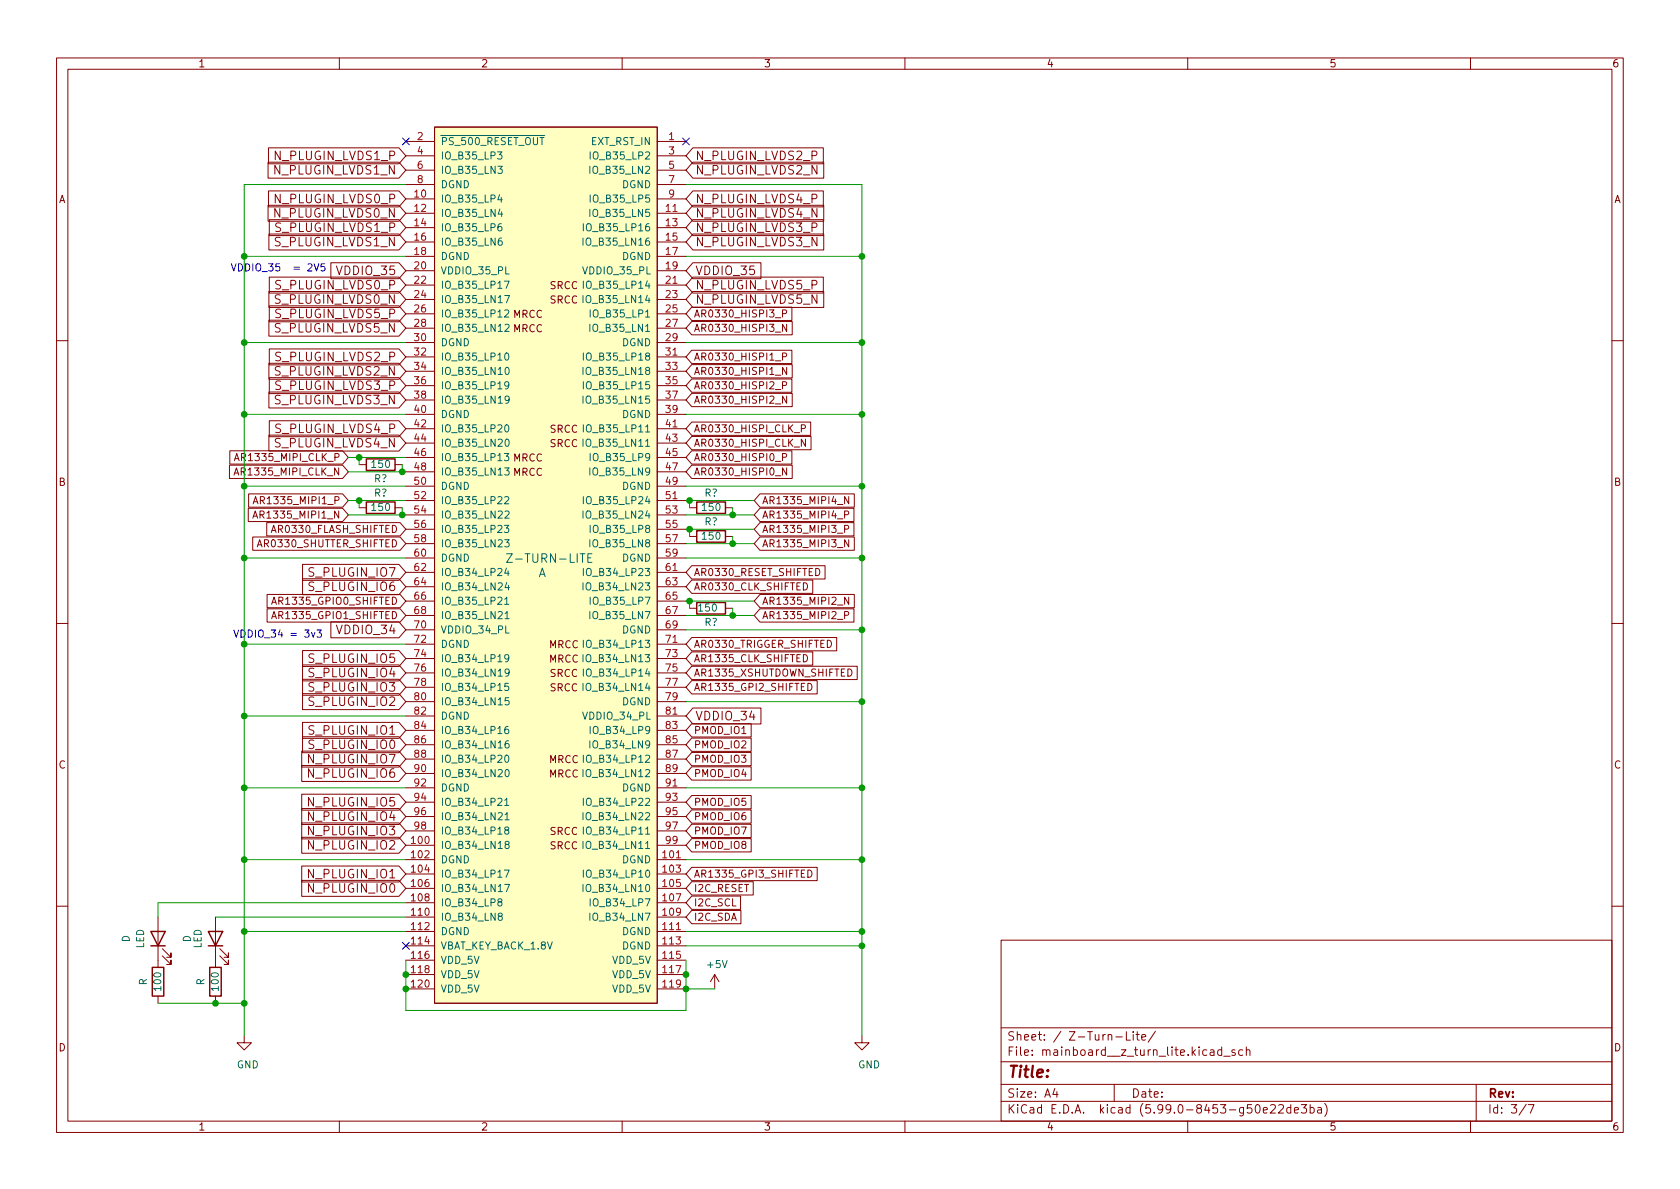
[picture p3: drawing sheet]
<svg xmlns="http://www.w3.org/2000/svg" width="297mm" height="210mm" viewBox="0 0 297 210" stroke-linecap="round" stroke-linejoin="round" font-family="sans-serif">
<g fill="none" stroke="#840000" stroke-width=".18">
<path d="M10 10.2h277v190.1h-277zM12 12.2h273v186.1h-273zM60 10.2v2M110 10.2v2M160 10.2v2M210 10.2v2M260 10.2v2M47.4 28.7h23.1l1.3 1.4-1.3 1.4h-23.1zM47.4 36.3h23.1l1.3 1.4-1.3 1.4h-23.1zM47.5 26.1h23l1.3 1.5-1.3 1.4h-23zM47.5 33.8h23l1.3 1.4-1.3 1.4h-23zM47.6 38.8h22.9l1.3 1.5-1.3 1.4h-22.9z"/>
<path d="M71.8 25h5M71.8 35.2h5M71.8 37.7h5M71.8 27.6h5M71.8 30.1h5M71.8 32.6h5M76.8 22.5h39.4v154.9h-39.4zM116.2 25h5.1M116.2 35.2h5.1M116.2 37.7h5.1M116.2 27.6h5.1M116.2 30.1h5.1"/>
<path d="M116.2 32.6h5.1M122.5 26.1h23.1v2.9h-23.1l-1.2-1.4zM122.5 28.7h23.1v2.8h-23.1l-1.2-1.4zM122.5 33.8h23.1v2.8h-23.1l-1.2-1.4zM122.5 36.3h23.1v2.8h-23.1l-1.2-1.4zM122.5 38.8h23.1v2.9h-23.1l-1.2-1.4zM47.5 51.5h23l1.3 1.5-1.3 1.4h-23zM47.5 56.6h23l1.3 1.4-1.3 1.4h-23zM47.5 41.4h23l1.3 1.4-1.3 1.4h-23zM47.6 49h22.9l1.3 1.4-1.3 1.4h-22.9zM47.6 54.1h22.9l1.3 1.4-1.3 1.4h-22.9zM58.5 46.5h12l1.3 1.4-1.3 1.4h-12z"/>
<path d="M71.8 40.3h5M71.8 42.8h5M71.8 45.3h5M71.8 47.9h5M71.8 50.4h5M71.8 53h5M71.8 55.5h5M71.8 58h5M116.2 40.3h5.1M116.2 42.8h5.1M116.2 45.3h5.1M116.2 47.9h5.1"/>
<path d="M116.2 50.4h5.1M116.2 53h5.1M116.2 55.5h5.1M116.2 58h5.1M122.3 54.3h17.7v2.4h-17.7l-1-1.2zM122.3 56.9h17.8v2.3h-17.8l-1-1.2zM122.5 51.5h23.1v2.9h-23.1l-1.2-1.4zM122.5 41.4h23.1v2.8h-23.1l-1.2-1.4zM122.5 46.5h12v2.8h-12l-1.2-1.4zM122.5 49h23.1v2.8h-23.1l-1.2-1.4zM138.4 55.5l.6-.1 .1-.2-.1-.3-.6-.1v1.3M139.1 57.3v1.3l-.7-1.3v1.3"/>
<path d="M10 60.2h2M40.6 79.7h20l1 1.2-1 1.2h-20zM47.5 76.9h23l1.3 1.5-1.3 1.4h-23zM47.5 69.3h23l1.3 1.4-1.3 1.4h-23zM47.5 64.2h23l1.3 1.5-1.3 1.4h-23zM47.6 61.7h22.9l1.3 1.4-1.3 1.4h-22.9zM47.6 74.4h22.9l1.3 1.4-1.3 1.4h-22.9zM47.6 66.8h22.9l1.3 1.4-1.3 1.4h-22.9zM71.8 60.6h5M71.8 63.1h5M71.8 65.7h5M71.8 68.2h5"/>
<path d="M71.8 70.7h5M71.8 73.3h5M71.8 75.8h5M71.8 78.4h5M116.2 60.6h5.1M116.2 63.1h5.1M116.2 65.7h5.1M116.2 68.2h5.1M116.2 70.7h5.1M116.2 73.3h5.1M116.2 75.8h5.1M116.2 78.4h5.1"/>
<path d="M122.3 61.9h17.7v2.4h-17.7l-1-1.2zM122.3 79.7h17.7v2.4h-17.7l-1-1.2zM122.3 77.2h21.1v2.3h-21.1l-1-1.1zM122.3 74.6h21v2.4h-21l-1-1.2zM122.3 69.6h17.8v2.3h-17.8l-1-1.2zM122.3 64.5h17.8v2.3h-17.8l-1-1.1zM122.3 67h17.7v2.4h-17.7l-1-1.2zM138.4 63.1l.6-.1 .1-.2-.1-.3-.6-.1v1.3M138.4 68.2l.6-.1 .1-.2-.1-.3-.6-.1v1.3M139.1 70v1.3l-.7-1.3v1.3M139.1 65v1.2l-.7-1.2v1.2M141.7 75.8l.6-.1 .1-.2-.1-.3-.6-.1v1.3"/>
<path d="M142.4 77.7v1.2l-.7-1.2v1.2M285 60.2h2M40.6 82.3h20l1 1.1-1 1.2h-20zM41.4 84l.4-1.3 .4 1.3M41.4 81.5l.5-1.3 .4 1.3M41.5 83.6h.6M41.6 81.1h.6M43.9 89.9h16.7l1 1.2-1 1.1h-16.7zM44 87.3h16.6l1 1.2-1 1.2h-16.6zM44.7 95h26l1.1 1.1-1.1 1.2h-26zM44.7 91.6l.4-1.2 .5 1.2M44.8 89.1l.4-1.3 .4 1.3"/>
<path d="M44.8 91.3h.6M44.9 88.7h.6M47.2 92.4h23.5l1.1 1.2-1.1 1.2h-23.5zM53.5 99.8h17l1.3 1.4-1.3 1.4h-17zM63.5 82.2h1.3M63.5 89.8h1.3M69.8 82.2h1.3M69.8 89.8h1.3M71.8 80.9h5M71.8 83.4h5M71.8 86h5M71.8 88.5h5"/>
<path d="M71.8 91.1h5M71.8 93.6h5M71.8 96.1h5M71.8 98.7h5M116.2 80.9h5.1M116.2 83.4h5.1M116.2 86h5.1M116.2 88.5h5.1M116.2 91.1h5.1M116.2 93.6h5.1M116.2 96.1h5.1M116.2 98.7h5.1"/>
<path d="M121.9 89.8h1.3M121.9 94.9h1.3M122.3 82.3h17.8v2.3h-17.8l-1-1.2zM128.3 89.8h1.2M128.3 94.9h1.2M134.4 87.3h16.6v2.4h-16.6l-1.1-1.2zM134.4 95h16.6v2.3h-16.6l-1.1-1.2zM134.4 92.4h16.6v2.4h-16.6l-1.1-1.2zM134.4 89.9h16.6v2.3h-16.6l-1.1-1.1zM138.4 80.9l.6-.1 .1-.2-.1-.3-.6-.1v1.3M139.1 82.7v1.3l-.7-1.3v1.3M149.3 93.6l.6-.1 .2-.2-.1-.3-.7-.1v1.3"/>
<path d="M149.3 91h.6l.2-.2-.1-.3-.7-.1v1.2M150.1 87.8v1.3l-.8-1.3v1.3M150.1 95.4v1.3l-.8-1.3v1.3M10 110.2h2M47.2 105.1h23.5l1.1 1.2-1.1 1.2h-23.5zM47.2 107.7h23.5l1.1 1.1-1.1 1.2h-23.5zM48 106.9l.5-1.3 .4 1.3M48 109.4l.5-1.3 .4 1.3M48.2 106.5h.6M48.2 109h.6M53.5 117.6h17l1.3 1.4-1.3 1.4h-17zM53.5 115h17l1.3 1.5-1.3 1.4h-17z"/>
<path d="M53.5 102.3h17l1.3 1.5-1.3 1.4h-17zM58.5 110h12l1.3 1.4-1.3 1.4h-12zM71.8 101.2h5M71.8 103.8h5M71.8 106.3h5M71.8 108.8h5M71.8 111.4h5M71.8 113.9h5M71.8 116.5h5M71.8 119h5M116.2 101.2h5.1M116.2 103.8h5.1"/>
<path d="M116.2 106.3h5.1M116.2 108.8h5.1M116.2 111.4h5.1M116.2 113.9h5.1M116.2 116.5h5.1M116.2 119h5.1M121.9 107.6h1.3M122.3 102.6h21.4v2.3h-21.4l-1-1.1zM122.3 100h23.6v2.4h-23.6l-1-1.2zM122.3 117.8h29.3v2.4h-29.3l-1-1.2zM122.3 115.3h21.4v2.3h-21.4l-1-1.1zM122.3 112.7h25.6v2.4h-25.6l-1-1.2z"/>
<path d="M128.3 107.6h1.2M134.4 107.7h16.6v2.3h-16.6l-1.1-1.2zM134.4 105.1h16.6v2.4h-16.6l-1.1-1.2zM142 103.1a.64 .64 0 0 1 .8 .6 .64 .64 0 0 1-.8 .6zM142 115.8a.64 .64 0 0 1 .8 .6 .64 .64 0 0 1-.8 .6zM149.3 108.8l.6-.1 .2-.1-.1-.3-.7-.2v1.3M150.1 105.6v1.3l-.8-1.3v1.3M285 110.2h2M53.3 135.4h17.2l1.3 1.4-1.3 1.4h-17.2zM53.3 132.8h17.2l1.3 1.4-1.3 1.4h-17.2zM53.5 130.3h17l1.3 1.4-1.3 1.4h-17zM53.5 127.7h17l1.3 1.5-1.3 1.4h-17z"/>
<path d="M53.5 122.7h17l1.3 1.4-1.3 1.4h-17zM53.5 120.1h17l1.3 1.4-1.3 1.4h-17zM71.8 121.5h5M71.8 124.1h5M71.8 126.6h5M71.8 129.2h5M71.8 131.7h5M71.8 134.2h5M71.8 136.8h5M71.8 139.3h5M116.2 121.5h5.1M116.2 124.1h5.1"/>
<path d="M116.2 126.6h5.1M116.2 129.2h5.1M116.2 131.7h5.1M116.2 134.2h5.1M116.2 136.8h5.1M116.2 139.3h5.1M122.3 120.4h22.2v2.3h-22.2l-1-1.2zM122.3 135.6h10.5v2.3h-10.5l-1-1.1zM122.3 133.1h10.5v2.3h-10.5l-1-1.2zM122.3 130.5h10.5v2.4h-10.5l-1-1.2zM122.3 128h10.5v2.3h-10.5l-1-1.1zM122.5 125.2h12v2.8h-12l-1.2-1.4z"/>
<path d="M142.8 120.8a.64 .64 0 0 1 .8 .7 .64 .64 0 0 1-.8 .6zM53.3 140.4h17.2l1.3 1.5-1.3 1.4h-17.2zM53.3 143h17.2l1.3 1.4-1.3 1.4h-17.2zM53.3 145.5h17.2l1.3 1.4-1.3 1.4h-17.2zM53.3 148.1h17.2l1.3 1.4-1.3 1.4h-17.2zM53.3 153.1h17.2l1.3 1.5-1.3 1.4h-17.2zM53.3 155.7h17.2l1.3 1.4-1.3 1.4h-17.2zM71.8 149.5h5M71.8 152h5M71.8 154.6h5M71.8 157.1h5M71.8 159.6h5"/>
<path d="M71.8 141.9h5M71.8 144.4h5M71.8 146.9h5M116.2 149.5h5.1M116.2 152h5.1M116.2 154.6h5.1M116.2 157.1h5.1M116.2 159.6h5.1M116.2 141.9h5.1M116.2 144.4h5.1M116.2 146.9h5.1M122.3 140.7h10.5v2.3h-10.5l-1-1.1z"/>
<path d="M122.3 145.8h10.5v2.3h-10.5l-1-1.2zM122.3 143.2h10.5v2.4h-10.5l-1-1.2zM122.3 148.3h10.5v2.3h-10.5l-1-1.1zM122.3 158.5h8.6v2.3h-8.6l-1-1.2zM122.3 155.9h10.9v2.4h-10.9l-1-1.2zM122.3 153.4h22.2v2.3h-22.2l-1-1.1zM142.8 153.9a.64 .64 0 0 1 .8 .6 .64 .64 0 0 1-.8 .6zM10 160.2h2M27.9 162.2v8.9M27.9 176.1v1.3M28.7 169l1.5 1.6v-.8v.8h-.7M28.7 167.8l1.5 1.5v-.8v.8h-.7"/>
<path d="M38.1 162.2v8.9M38.1 176.1v1.3M38.9 169l1.5 1.6v-.8v.8h-.8M38.9 167.8l1.5 1.5v-.8v.8h-.8M71.8 162.2h5M71.8 164.7h5M71.8 167.3h5M71.8 169.8h5M71.8 172.3h5M71.8 174.9h5M116.2 162.2h5.1M116.2 164.7h5.1"/>
<path d="M116.2 167.3h5.1M116.2 169.8h5.1M116.2 172.3h5.1M116.2 174.9h5.1M122.3 161h8.7v2.3h-8.7l-1-1.1zM126.4 172.3l-.8 1.3M126.4 172.3v2.6M126.4 172.3l.7 1.3M177 166.3h108v32h-108zM285 160.2h2M43.2 183.1v1.3h1.2l-1.2 1.3-1.3-1.3h1.3M60 198.3v2"/>
<path d="M110 198.3v2M152.4 183.1v1.3h1.3l-1.3 1.3-1.3-1.3h1.3M160 198.3v2M177 194.8h108M177 191.8h108M177 187.8h108M177 181.8h108M186.5 192.5l-.4 1h1M186.9 193v1M197 191.8v3M197.3 183.4h1.1M199.1 182.4v1.5h.8"/>
<path d="M200.4 182.4v.2M200.4 182.9v1M200.9 182.9h.5M201.1 182.4v1.3l.3 .2M201.9 183.4l.7-.1-.1-.3-.4-.1-.2 .2v.8h.6M204.3 182.4l-1.3 1.9M210 198.3v2M216 185.7l-.4-.1-.3 .3v.4l.1 .3h.6M216 185.1v1.5M216.4 186.8h1.1M218.4 185.7l-.4-.1-.2 .2 .1 .3 .5 .1v.4h-.6M219.7 185.7l-.4-.1-.3 .3v.4l.1 .3h.6"/>
<path d="M220.4 185.8l.2-.2 .3 .1 .1 .9M220.4 185.1v1.5M223.4 196.3l.7-.1-.1-.3-.4-.1-.2 .2v.8h.6M224.6 195.5l.6-.2 .2 .2 .1 .3-.9 1h.9M226.1 195.5l.5-.2 .3 .2v.3l-.9 1h.9M228.2 195.9l-.4-.1-.3 .3v.4l.1 .3h.6M228.2 195.3v1.5M228.9 196.3l.7-.1-.1-.3-.4-.1-.2 .2v.8h.6M230.1 195.3h.9l-.5 .6 .4 .1v.7l-.2 .1h-.4l-.2-.1M231.6 195.9l.5-.1 .3 .3v.4l-.2 .3h-.6M231.6 195.3v1.5M233 195.9h.6v.9"/>
<path d="M233.6 196.2l-.5 .1a.29 .29 0 0 0-.2 .2 .29 .29 0 0 0 .2 .3h.5M234.2 195.1a1.72 1.72 0 0 1 0 2.3M260 198.3v2M261 191.8v6.5M269.9 195.3l-1.3 1.9M270.2 195.3h1l-.6 1.5"/>
</g>
<path d="M64.8 81.1h5v2.1h-5zM64.8 88.8h5v2h-5zM123.2 88.8h5.1v2h-5.1zM123.2 93.8h5.1v2.1h-5.1zM123.2 106.5h5.1v2.1h-5.1zM26.7 164.7h2.5l-1.3 2.6zM26.7 167.3h2.5M26.9 171.1h2.1v5h-2.1zM36.8 164.7h2.6l-1.3 2.6zM36.8 167.3h2.6M37.1 171.1h2v5h-2z" fill="none" stroke="#840000" stroke-width=".25"/>
<path d="M76.8 22.5h39.4v154.9h-39.4z" fill="#ffffc2" stroke="#ffffc2" stroke-width=".18"/>
<g fill="none" stroke="#006464" stroke-width=".18">
<path d="M88 26.9h.8l-.5 .4 .4 .2v.5l-.2 .1-.5-.1M88 29.4h.8l-.4 .5 .4 .1v.5l-.2 .2-.6-.2M88.3 34.4l-.3 .9h.8M88.4 37l-.3 .9h.8M88.6 39.6h-.3a.86 .86 0 0 0 0 1.2l.4-.1 .1-.4-.3-.3h-.2l-.3 .3M88.6 34.9v.8M88.7 37.4v.9M103.1 39.6v1.2M104.3 29.4v1.3M104.3 37v1.3M104.3 26.9v1.2M104.3 34.5v1.2"/>
<path d="M88.7 42.1l-.4 .1a.85 .85 0 0 0 0 1.2l.5-.2v-.4l-.2-.2h-.4l-.1 .2M89.2 49.7h.8l-.5 1.3M89.2 52.3h.9l-.6 1.2M89.2 54.9l.5-.1 .3 .4-.8 .9h.8M89.3 57.5l.5-.2 .2 .4-.8 .9h.8M103.1 42.1v1.3M103.1 52.3v1.2M103.1 49.7v1.3M104.3 57.3v1.3M104.3 54.8v1.3M89.4 75.2l.1-.1a.68 .68 0 0 1 .5 .7 .68 .68 0 0 1-.5 .6l-.1-.1-.2-.4zM89.4 62.5l.1-.1a.68 .68 0 0 1 .5 .7 .68 .68 0 0 1-.5 .6 .84 .84 0 0 1-.1-1.2z"/>
<path d="M89.4 65.1l.2-.1a.68 .68 0 0 1 .4 .6 .68 .68 0 0 1-.4 .6l-.2-.1-.1-.4zM89.4 77.8l.2-.1a.68 .68 0 0 1 .4 .6 .68 .68 0 0 1-.4 .6l-.2-.1-.1-.4zM90 68l-.3 .3h-.2l-.3-.3 .2-.4 .3-.1 .2 .1a.84 .84 0 0 1-.3 1.2h-.2M90 70.6l-.2 .2h-.3l-.2-.2 .1-.5 .4-.1 .2 .2a.84 .84 0 0 1-.3 1.1h-.3M103.1 65v1.2M103.1 70v1.3M103.1 77.7v1.2M103.1 62.4v1.3M103.1 67.5v1.3M103.1 75.1v1.3M89.2 80.2h.8l-.5 .5 .4 .1v.5l-.2 .2-.5-.2M89.2 92.9h.8l-.5 .5 .4 .1v.5l-.2 .2-.5-.2"/>
<path d="M89.2 82.7h.8l-.4 .5 .4 .1v.6l-.2 .1-.6-.1M89.2 87.9l.5-.1 .3 .4-.8 .9h.8M89.2 95.4h.8l-.4 .5 .4 .1v.6l-.2 .1-.6-.1M89.3 90.5l.5-.1 .2 .3-.8 .9h.8M89.6 97.9h1l-1 1.5h1M103.1 90.4v1.2M103.1 87.8v1.3M103.9 98.6h.5M104.3 82.7v1.3M104.3 95.4v1.3M104.3 80.2v1.3M104.3 92.9v1.3"/>
<path d="M104.7 97.9h-.8v1.5h.8M89.2 106l.4-.4v1.3M89.2 106.9h.8M89.3 108.5l.4-.4v1.3M89.3 109.4h.7M89.5 100.5l-.3 .9h.8M89.6 103l-.3 .9h.8M89.8 100.9v.9M89.9 103.5v.8M90 116.3l-.3 .2h-.2l-.3-.2 .2-.5h.3l.2 .1a.84 .84 0 0 1-.3 1.1h-.2M90 118.8l-.2 .3h-.3l-.2-.3 .1-.4 .4-.1 .2 .1a.84 .84 0 0 1-.3 1.2h-.3M103.1 103.1v1.2"/>
<path d="M103.1 115.8v1.2M103.1 100.5v1.3M103.1 113.2v1.3M103.1 118.3v1.3M104.3 108.1v1.3M104.3 105.6v1.3M89.4 133.7l.1-.2a.68 .68 0 0 1 .5 .7 .68 .68 0 0 1-.5 .6l-.1-.1-.2-.4zM89.5 136.1h.1a.68 .68 0 0 1 .4 .6 .68 .68 0 0 1-.4 .6 .84 .84 0 0 1-.1-1.2zM89.8 128.5h-.3a.86 .86 0 0 0 0 1.2l.4-.1 .1-.4-.3-.3h-.2l-.3 .3M89.9 120.8h-.6l-.1 .6 .2-.1 .4 .1 .2 .2-.1 .4-.2 .1-.5-.1M89.9 131l-.4 .1a.86 .86 0 0 0 0 1.2l.5-.2v-.4l-.2-.2h-.3l-.2 .2M90 123.4h-.6l-.1 .6 .2-.1h.4l.1 .2v.4l-.2 .1-.5-.1"/>
<path d="M103.1 120.8v1.3M103.1 136.1v1.2M103.1 133.5v1.3M104.3 131v1.3M104.3 128.5v1.2M88.3 159.5l-.3-.3 .1-.1 .2-.2 .3 .1 .2 .2-.1 .2-.6 .1-.1 .2v.3l.3 .2 .3-.1 .2-.1v-.3l-.3-.2M89.2 153.9h.8l-.5 1.2M89.2 156.4h.9l-.6 1.3M89.2 141.5l.4-.3v1.2M89.2 142.4h.8M89.3 144.1l.4-.4v1.3M89.3 145h.7"/>
<path d="M89.5 146.8l-.3-.3 .1-.1 .2-.2 .3 .1 .2 .2-.1 .2-.5 .1-.2 .2v.3l.3 .2 .3-.1 .2-.1v-.3l-.3-.2M89.5 149.3l-.2-.2 .1-.2 .1-.1h.4l.1 .2v.2l-.6 .2-.1 .2v.2l.2 .2h.4l.1-.2v-.2l-.2-.3M103.1 143.7v1.3M103.1 148.8v1.2M103.1 156.4v1.3M103.1 141.2v1.2M103.1 146.2v1.3M103.1 153.9v1.2M104.3 158.9v1.3M88.3 162l-.2-.2v-.2l.2-.1h.4l.1 .2v.2l-.6 .2-.1 .2v.3l.2 .1h.4l.1-.2v-.2l-.2-.3M104.3 161.5v1.2"/>
</g>
<path d="M40.9 46.6l.4 1.3 .4-1.3M42.2 46.6a.64 .64 0 0 1 .7 .7 .64 .64 0 0 1-.7 .6zM41.4 111.4l.4 1.3 .4-1.3M42.6 111.4a.64 .64 0 0 1 .8 .6 .64 .64 0 0 1-.8 .7z" fill="none" stroke="#0000c2" stroke-width=".18"/>
<g fill="none" stroke="#009600" stroke-width=".18">
<path d="M71.8 32.6h-28.6v150.5M121.3 32.6h31.1v150.5M43.2 45.3h28.6M121.3 45.3h31.1M43.2 60.6h28.6M43.2 73.3h28.6M121.3 60.6h31.1M121.3 73.3h31.1M43.2 86h28.6M43.2 98.7h28.6M61.6 83.4h10.2M61.6 88.5h10.2"/>
<path d="M61.6 91.1h10.2M61.6 80.9h10.2M63.5 80.9v1.3M63.5 88.5v1.3M71.1 82.2v1.2M71.1 89.8v1.3M121.3 86h31.1M121.3 93.6h12M121.3 88.5h12M121.3 91.1h12M121.3 96.1h12M121.3 98.7h31.1"/>
<path d="M121.9 88.5v1.3M121.9 93.6v1.3M129.5 89.8v1.3M129.5 94.9v1.2M43.2 113.9h28.6M121.3 108.8h12M121.3 106.3h12M121.3 111.4h31.1M121.9 106.3v1.3M129.5 107.6v1.2M43.2 139.3h28.6M43.2 126.6h28.6"/>
<path d="M121.3 124.1h31.1M121.3 139.3h31.1M43.2 152h28.6M71.8 159.6h-43.9v2.6M121.3 152h31.1M27.9 177.4h15.3M38.1 162.2h33.7M43.2 164.7h28.6M71.8 169.8v8.9h49.5v-8.9M121.3 164.7h31.1M121.3 167.3h31.1M121.3 174.9h5.1"/>
</g>
<path d="M71.1 24.4l1.3 1.2M72.4 24.4l-1.3 1.2M120.7 24.4l1.2 1.2M121.9 24.4l-1.2 1.2M71.1 166.6l1.3 1.3M72.4 166.6l-1.3 1.3" fill="none" stroke="#000084" stroke-width=".18"/>
<g fill="#009600" stroke="#009600" stroke-width=".18">
<circle cx="43.2" cy="139.3" r=".51"/>
<circle cx="43.2" cy="152" r=".51"/>
<circle cx="38.1" cy="177.4" r=".51"/>
<circle cx="43.2" cy="177.4" r=".51"/>
<circle cx="71.8" cy="172.3" r=".51"/>
<circle cx="71.8" cy="174.9" r=".51"/>
<circle cx="43.2" cy="164.7" r=".51"/>
<circle cx="152.4" cy="98.7" r=".51"/>
<circle cx="152.4" cy="111.4" r=".51"/>
<circle cx="152.4" cy="124.1" r=".51"/>
<circle cx="43.2" cy="113.9" r=".51"/>
<circle cx="43.2" cy="126.6" r=".51"/>
<circle cx="152.4" cy="139.3" r=".51"/>
<circle cx="152.4" cy="152" r=".51"/>
<circle cx="152.4" cy="164.7" r=".51"/>
<circle cx="121.3" cy="172.3" r=".51"/>
<circle cx="121.3" cy="174.9" r=".51"/>
<circle cx="152.4" cy="167.3" r=".51"/>
<circle cx="63.5" cy="88.5" r=".51"/>
<circle cx="121.9" cy="88.5" r=".51"/>
<circle cx="71.1" cy="83.4" r=".51"/>
<circle cx="121.9" cy="106.3" r=".51"/>
<circle cx="129.5" cy="108.8" r=".51"/>
<circle cx="43.2" cy="86" r=".51"/>
<circle cx="43.2" cy="98.7" r=".51"/>
<circle cx="43.2" cy="73.3" r=".51"/>
<circle cx="71.1" cy="91.1" r=".51"/>
<circle cx="63.5" cy="80.9" r=".51"/>
<circle cx="152.4" cy="45.3" r=".51"/>
<circle cx="43.2" cy="60.6" r=".51"/>
<circle cx="43.2" cy="45.3" r=".51"/>
<circle cx="152.4" cy="60.6" r=".51"/>
<circle cx="152.4" cy="73.3" r=".51"/>
<circle cx="152.4" cy="86" r=".51"/>
<circle cx="129.5" cy="91.1" r=".51"/>
<circle cx="121.9" cy="93.6" r=".51"/>
<circle cx="129.5" cy="96.1" r=".51"/>
</g>
<text font-size="2.8" fill="#840000" x="178" y="190.6">Title:</text>
<g font-size="2.1" fill="#840000">
<text x="48.8" y="28.3">N_PLUGIN_LVDS1_P</text>
<text x="122.9" y="28.3">N_PLUGIN_LVDS2_P</text>
<text x="48.7" y="30.9">N_PLUGIN_LVDS1_N</text>
<text x="48.8" y="35.9">N_PLUGIN_LVDS0_P</text>
<text x="122.9" y="30.9">N_PLUGIN_LVDS2_N</text>
<text x="122.9" y="35.9">N_PLUGIN_LVDS4_P</text>
<text x="48.7" y="38.5">N_PLUGIN_LVDS0_N</text>
<text x="48.9" y="41">S_PLUGIN_LVDS1_P</text>
<text x="122.9" y="38.5">N_PLUGIN_LVDS4_N</text>
<text x="122.9" y="41">N_PLUGIN_LVDS3_P</text>
<text x="48.8" y="43.6">S_PLUGIN_LVDS1_N</text>
<text x="122.9" y="43.6">N_PLUGIN_LVDS3_N</text>
<text x="48.8" y="53.7">S_PLUGIN_LVDS0_N</text>
<text x="48.9" y="51.2">S_PLUGIN_LVDS0_P</text>
<text x="59.9" y="48.6">VDDIO_35</text>
<text x="122.9" y="53.7">N_PLUGIN_LVDS5_N</text>
<text x="122.9" y="48.6">VDDIO_35</text>
<text x="122.9" y="51.2">N_PLUGIN_LVDS5_P</text>
<text x="48.8" y="58.8">S_PLUGIN_LVDS5_N</text>
<text x="48.9" y="56.3">S_PLUGIN_LVDS5_P</text>
<text x="48.9" y="63.9">S_PLUGIN_LVDS2_P</text>
<text x="48.8" y="71.5">S_PLUGIN_LVDS3_N</text>
<text x="48.8" y="66.4">S_PLUGIN_LVDS2_N</text>
<text x="48.9" y="69">S_PLUGIN_LVDS3_P</text>
<text x="48.9" y="76.6">S_PLUGIN_LVDS4_P</text>
<text x="48.8" y="79.1">S_PLUGIN_LVDS4_N</text>
<text x="54.9" y="102">S_PLUGIN_IO7</text>
<text x="54.9" y="104.5">S_PLUGIN_IO6</text>
<text x="59.9" y="112.1">VDDIO_34</text>
<text x="54.9" y="119.8">S_PLUGIN_IO4</text>
<text x="54.9" y="117.2">S_PLUGIN_IO5</text>
<text x="54.9" y="124.8">S_PLUGIN_IO2</text>
<text x="54.9" y="122.3">S_PLUGIN_IO3</text>
<text x="54.9" y="129.9">S_PLUGIN_IO1</text>
<text x="122.9" y="127.4">VDDIO_34</text>
<text x="54.8" y="137.5">N_PLUGIN_IO6</text>
<text x="54.8" y="135">N_PLUGIN_IO7</text>
<text x="54.9" y="132.5">S_PLUGIN_IO0</text>
<text x="54.8" y="142.6">N_PLUGIN_IO5</text>
<text x="54.8" y="145.2">N_PLUGIN_IO4</text>
<text x="54.8" y="147.7">N_PLUGIN_IO3</text>
<text x="54.8" y="150.2">N_PLUGIN_IO2</text>
<text x="54.8" y="155.3">N_PLUGIN_IO1</text>
<text x="54.8" y="157.9">N_PLUGIN_IO0</text>
<text x="178" y="184">Sheet: / Z-Turn-Lite/</text>
<text x="178" y="186.7">File: mainboard__z_turn_lite.kicad_sch</text>
<text x="178" y="196.9">KiCad E.D.A. kicad (5.99.0-8453-g50e22de3ba)</text>
<text x="178" y="194.1">Size: A4</text>
<text x="200" y="194.1">Date:</text>
<text x="263" y="194.1">Rev:</text>
<text x="263" y="196.9">Id: 3/7</text>
</g>
<g font-size="2.1" fill="#006464">
<text x="90.6" y="99.5">Z-TURN-LITE</text>
<text x="95.1" y="102.1">A</text>
</g>
<g font-size="1.8" fill="#840000">
<text x="35" y="11.9">1</text>
<text x="85" y="11.9">2</text>
<text x="135" y="11.9">3</text>
<text x="185" y="11.9">4</text>
<text x="235" y="11.9">5</text>
<text x="285" y="11.9">6</text>
<text x="10.3" y="35.9">A</text>
<text x="285.3" y="35.9">A</text>
<text x="97.2" y="53.7">SRCC</text>
<text x="97.2" y="51.1">SRCC</text>
<text x="90.7" y="56.2">MRCC</text>
<text x="90.7" y="58.7">MRCC</text>
<text x="122.6" y="56.1">AR0330_HISPI3_P</text>
<text x="122.6" y="58.7">AR0330_HISPI3_N</text>
<text x="122.6" y="63.7">AR0330_HISPI1_P</text>
<text x="122.6" y="71.4">AR0330_HISPI2_N</text>
<text x="122.6" y="66.3">AR0330_HISPI1_N</text>
<text x="122.6" y="68.8">AR0330_HISPI2_P</text>
<text x="97.2" y="76.5">SRCC</text>
<text x="122.6" y="76.4">AR0330_HISPI_CLK_P</text>
<text x="42.4" y="81.5">AR1335_MIPI_CLK_P</text>
<text x="90.7" y="81.6">MRCC</text>
<text x="97.2" y="79.1">SRCC</text>
<text x="122.6" y="81.5">AR0330_HISPI0_P</text>
<text x="122.6" y="79">AR0330_HISPI_CLK_N</text>
<text x="10.3" y="85.9">B</text>
<text x="42.3" y="84.1">AR1335_MIPI_CLK_N</text>
<text x="46" y="89.1">AR1335_MIPI1_P</text>
<text x="90.7" y="84.1">MRCC</text>
<text x="122.6" y="84.1">AR0330_HISPI0_N</text>
<text x="134.7" y="89.1">AR1335_MIPI4_N</text>
<text x="285.3" y="85.9">B</text>
<text x="45.9" y="91.7">AR1335_MIPI1_N</text>
<text x="48.5" y="94.2">AR0330_FLASH_SHIFTED</text>
<text x="134.7" y="94.2">AR1335_MIPI3_P</text>
<text x="134.7" y="91.7">AR1335_MIPI4_P</text>
<text x="46" y="96.8">AR0330_SHUTTER_SHIFTED</text>
<text x="122.6" y="101.8">AR0330_RESET_SHIFTED</text>
<text x="134.7" y="96.8">AR1335_MIPI3_N</text>
<text x="49" y="106.9">AR1335_GPIO0_SHIFTED</text>
<text x="122.6" y="104.4">AR0330_CLK_SHIFTED</text>
<text x="134.7" y="106.9">AR1335_MIPI2_N</text>
<text x="49" y="109.5">AR1335_GPIO1_SHIFTED</text>
<text x="134.7" y="109.5">AR1335_MIPI2_P</text>
<text x="97" y="114.6">MRCC</text>
<text x="97" y="117.2">MRCC</text>
<text x="97.2" y="119.7">SRCC</text>
<text x="122.6" y="119.6">AR1335_XSHUTDOWN_SHIFTED</text>
<text x="122.6" y="117.1">AR1335_CLK_SHIFTED</text>
<text x="122.6" y="114.5">AR0330_TRIGGER_SHIFTED</text>
<text x="97.2" y="122.2">SRCC</text>
<text x="122.6" y="122.2">AR1335_GPI2_SHIFTED</text>
<text x="122.6" y="129.8">PMOD_IO1</text>
<text x="10.3" y="135.9">C</text>
<text x="97" y="134.9">MRCC</text>
<text x="97" y="137.5">MRCC</text>
<text x="122.6" y="137.4">PMOD_IO4</text>
<text x="122.6" y="134.9">PMOD_IO3</text>
<text x="122.6" y="132.3">PMOD_IO2</text>
<text x="285.3" y="135.9">C</text>
<text x="122.6" y="142.5">PMOD_IO5</text>
<text x="97.2" y="147.6">SRCC</text>
<text x="122.6" y="147.6">PMOD_IO7</text>
<text x="122.6" y="145">PMOD_IO6</text>
<text x="97.2" y="150.2">SRCC</text>
<text x="122.6" y="150.1">PMOD_IO8</text>
<text x="122.6" y="155.2">AR1335_GPI3_SHIFTED</text>
<text x="122.6" y="160.3">I2C_SCL</text>
<text x="122.6" y="157.7">I2C_RESET</text>
<text x="122.6" y="162.8">I2C_SDA</text>
<text x="10.3" y="185.9">D</text>
<text x="285.3" y="185.9">D</text>
<text x="35" y="199.9">1</text>
<text x="85" y="199.9">2</text>
<text x="135" y="199.9">3</text>
<text x="185" y="199.9">4</text>
<text x="235" y="199.9">5</text>
<text x="285" y="199.9">6</text>
</g>
<g font-size="1.8" fill="#a90000">
<text x="73.8" y="24.8">2</text>
<text x="73.8" y="27.3">4</text>
<text x="73.8" y="29.8">6</text>
<text x="118.3" y="24.8">1</text>
<text x="118.3" y="27.3">3</text>
<text x="118.3" y="29.8">5</text>
<text x="73.3" y="34.9">10</text>
<text x="73.8" y="32.4">8</text>
<text x="118.3" y="32.4">7</text>
<text x="118.3" y="34.9">9</text>
<text x="73.3" y="37.5">12</text>
<text x="73.3" y="40">14</text>
<text x="117.8" y="37.5">11</text>
<text x="117.8" y="40">13</text>
<text x="73.3" y="42.5">16</text>
<text x="73.3" y="45.1">18</text>
<text x="73.3" y="47.6">20</text>
<text x="117.8" y="42.5">15</text>
<text x="117.8" y="45.1">17</text>
<text x="117.8" y="47.6">19</text>
<text x="73.3" y="50.2">22</text>
<text x="73.3" y="52.7">24</text>
<text x="117.8" y="50.2">21</text>
<text x="117.8" y="52.7">23</text>
<text x="73.3" y="55.2">26</text>
<text x="73.3" y="57.8">28</text>
<text x="117.8" y="55.2">25</text>
<text x="117.8" y="57.8">27</text>
<text x="73.3" y="60.3">30</text>
<text x="73.3" y="62.9">32</text>
<text x="73.3" y="65.4">34</text>
<text x="117.8" y="60.3">29</text>
<text x="117.8" y="62.9">31</text>
<text x="117.8" y="65.4">33</text>
<text x="73.3" y="67.9">36</text>
<text x="73.3" y="70.5">38</text>
<text x="117.8" y="67.9">35</text>
<text x="117.8" y="70.5">37</text>
<text x="73.3" y="73">40</text>
<text x="73.3" y="75.6">42</text>
<text x="117.8" y="73">39</text>
<text x="117.8" y="75.6">41</text>
<text x="73.3" y="78.1">44</text>
<text x="73.3" y="80.6">46</text>
<text x="73.3" y="83.2">48</text>
<text x="117.8" y="78.1">43</text>
<text x="117.8" y="80.6">45</text>
<text x="117.8" y="83.2">47</text>
<text x="73.3" y="85.7">50</text>
<text x="73.3" y="88.3">52</text>
<text x="117.8" y="85.7">49</text>
<text x="117.8" y="88.3">51</text>
<text x="73.3" y="90.8">54</text>
<text x="73.3" y="93.3">56</text>
<text x="73.3" y="95.9">58</text>
<text x="117.8" y="90.8">53</text>
<text x="117.8" y="93.3">55</text>
<text x="117.8" y="95.9">57</text>
<text x="73.3" y="98.4">60</text>
<text x="73.3" y="101">62</text>
<text x="117.8" y="98.4">59</text>
<text x="117.8" y="101">61</text>
<text x="73.3" y="103.5">64</text>
<text x="73.3" y="106">66</text>
<text x="117.8" y="103.5">63</text>
<text x="117.8" y="106">65</text>
<text x="73.3" y="108.6">68</text>
<text x="73.3" y="111.1">70</text>
<text x="73.3" y="113.7">72</text>
<text x="117.8" y="108.6">67</text>
<text x="117.8" y="111.1">69</text>
<text x="117.8" y="113.7">71</text>
<text x="73.3" y="116.2">74</text>
<text x="73.3" y="118.7">76</text>
<text x="117.8" y="116.2">73</text>
<text x="117.8" y="118.7">75</text>
<text x="73.3" y="121.3">78</text>
<text x="73.3" y="123.8">80</text>
<text x="117.8" y="121.3">77</text>
<text x="117.8" y="123.8">79</text>
<text x="73.3" y="126.4">82</text>
<text x="73.3" y="128.9">84</text>
<text x="73.3" y="131.4">86</text>
<text x="117.8" y="126.4">81</text>
<text x="117.8" y="128.9">83</text>
<text x="117.8" y="131.4">85</text>
<text x="73.3" y="134">88</text>
<text x="73.3" y="136.5">90</text>
<text x="117.8" y="134">87</text>
<text x="117.8" y="136.5">89</text>
<text x="73.3" y="139.1">92</text>
<text x="73.3" y="141.6">94</text>
<text x="117.8" y="139.1">91</text>
<text x="117.8" y="141.6">93</text>
<text x="72.8" y="149.2">100</text>
<text x="73.3" y="144.1">96</text>
<text x="73.3" y="146.7">98</text>
<text x="117.8" y="144.1">95</text>
<text x="117.8" y="146.7">97</text>
<text x="117.8" y="149.2">99</text>
<text x="72.8" y="151.8">102</text>
<text x="72.8" y="154.3">104</text>
<text x="117.3" y="151.8">101</text>
<text x="117.3" y="154.3">103</text>
<text x="72.8" y="156.8">106</text>
<text x="72.8" y="159.4">108</text>
<text x="72.8" y="161.9">110</text>
<text x="117.3" y="156.8">105</text>
<text x="117.3" y="159.4">107</text>
<text x="117.3" y="161.9">109</text>
<text x="72.8" y="164.5">112</text>
<text x="72.8" y="167">114</text>
<text x="117.3" y="164.5">111</text>
<text x="117.3" y="167">113</text>
<text x="72.8" y="169.5">116</text>
<text x="72.8" y="172.1">118</text>
<text x="117.3" y="169.5">115</text>
<text x="117.3" y="172.1">117</text>
<text x="72.8" y="174.6">120</text>
<text x="117.3" y="174.6">119</text>
</g>
<g font-size="1.8" fill="#006464">
<text x="77.9" y="25.6">~PS_500_RESET_OUT</text>
<text x="77.9" y="28.2">IO_B35_LP3</text>
<text x="104.5" y="25.6">EXT_RST_IN</text>
<text x="104.9" y="28.2">IO_B35_LP2</text>
<text x="77.9" y="35.8">IO_B35_LP4</text>
<text x="77.9" y="30.7">IO_B35_LN3</text>
<text x="77.9" y="33.3">DGND</text>
<text x="104.8" y="30.7">IO_B35_LN2</text>
<text x="104.9" y="35.8">IO_B35_LP5</text>
<text x="110" y="33.3">DGND</text>
<text x="77.9" y="38.3">IO_B35_LN4</text>
<text x="77.9" y="40.9">IO_B35_LP6</text>
<text x="103.9" y="40.9">IO_B35_LP16</text>
<text x="104.8" y="38.3">IO_B35_LN5</text>
<text x="77.9" y="43.4">IO_B35_LN6</text>
<text x="77.9" y="46">DGND</text>
<text x="103.8" y="43.4">IO_B35_LN16</text>
<text x="110" y="46">DGND</text>
<text x="77.9" y="48.5">VDDIO_35_PL</text>
<text x="77.9" y="51">IO_B35_LP17</text>
<text x="77.9" y="53.6">IO_B35_LN17</text>
<text x="103.4" y="48.5">VDDIO_35_PL</text>
<text x="103.8" y="53.6">IO_B35_LN14</text>
<text x="103.9" y="51">IO_B35_LP14</text>
<text x="77.9" y="56.1">IO_B35_LP12</text>
<text x="77.9" y="58.7">IO_B35_LN12</text>
<text x="104.8" y="58.7">IO_B35_LN1</text>
<text x="104.9" y="56.1">IO_B35_LP1</text>
<text x="77.9" y="61.2">DGND</text>
<text x="77.9" y="63.7">IO_B35_LP10</text>
<text x="103.9" y="63.7">IO_B35_LP18</text>
<text x="110" y="61.2">DGND</text>
<text x="77.9" y="66.3">IO_B35_LN10</text>
<text x="77.9" y="68.8">IO_B35_LP19</text>
<text x="77.9" y="71.4">IO_B35_LN19</text>
<text x="103.8" y="66.3">IO_B35_LN18</text>
<text x="103.8" y="71.4">IO_B35_LN15</text>
<text x="103.9" y="68.8">IO_B35_LP15</text>
<text x="77.9" y="73.9">DGND</text>
<text x="77.9" y="76.4">IO_B35_LP20</text>
<text x="103.9" y="76.4">IO_B35_LP11</text>
<text x="110" y="73.9">DGND</text>
<text x="65.8" y="82.7">150</text>
<text x="77.9" y="79">IO_B35_LN20</text>
<text x="77.9" y="81.5">IO_B35_LP13</text>
<text x="103.8" y="79">IO_B35_LN11</text>
<text x="104.9" y="81.5">IO_B35_LP9</text>
<text x="66.1" y="85.3">R?</text>
<text x="66.1" y="87.8">R?</text>
<text x="77.9" y="84.1">IO_B35_LN13</text>
<text x="77.9" y="86.6">DGND</text>
<text x="77.9" y="89.1">IO_B35_LP22</text>
<text x="103.9" y="89.1">IO_B35_LP24</text>
<text x="104.8" y="84.1">IO_B35_LN9</text>
<text x="110" y="86.6">DGND</text>
<text x="124.6" y="87.8">R?</text>
<text x="65.8" y="90.4">150</text>
<text x="77.9" y="91.7">IO_B35_LN22</text>
<text x="77.9" y="94.2">IO_B35_LP23</text>
<text x="103.8" y="91.7">IO_B35_LN24</text>
<text x="104.9" y="94.2">IO_B35_LP8</text>
<text x="124.3" y="90.4">150</text>
<text x="124.3" y="95.4">150</text>
<text x="124.6" y="92.9">R?</text>
<text x="77.9" y="96.8">IO_B35_LN23</text>
<text x="77.9" y="99.3">DGND</text>
<text x="77.9" y="101.8">IO_B34_LP24</text>
<text x="103.9" y="101.8">IO_B34_LP23</text>
<text x="104.8" y="96.8">IO_B35_LN8</text>
<text x="110" y="99.3">DGND</text>
<text x="77.9" y="104.4">IO_B34_LN24</text>
<text x="77.9" y="106.9">IO_B35_LP21</text>
<text x="103.8" y="104.4">IO_B34_LN23</text>
<text x="104.9" y="106.9">IO_B35_LP7</text>
<text x="77.9" y="109.5">IO_B35_LN21</text>
<text x="77.9" y="112">VDDIO_34_PL</text>
<text x="104.8" y="109.5">IO_B35_LN7</text>
<text x="110" y="112">DGND</text>
<text x="123.6" y="108.1">150</text>
<text x="124.6" y="110.7">R?</text>
<text x="77.9" y="114.5">DGND</text>
<text x="77.9" y="117.1">IO_B34_LP19</text>
<text x="77.9" y="119.6">IO_B34_LN19</text>
<text x="103.8" y="117.1">IO_B34_LN13</text>
<text x="103.9" y="114.5">IO_B34_LP13</text>
<text x="103.9" y="119.6">IO_B34_LP14</text>
<text x="77.9" y="122.2">IO_B34_LP15</text>
<text x="77.9" y="124.7">IO_B34_LN15</text>
<text x="103.8" y="122.2">IO_B34_LN14</text>
<text x="110" y="124.7">DGND</text>
<text x="77.9" y="127.2">DGND</text>
<text x="77.9" y="129.8">IO_B34_LP16</text>
<text x="103.4" y="127.2">VDDIO_34_PL</text>
<text x="104.9" y="129.8">IO_B34_LP9</text>
<text x="77.9" y="132.3">IO_B34_LN16</text>
<text x="77.9" y="134.9">IO_B34_LP20</text>
<text x="77.9" y="137.4">IO_B34_LN20</text>
<text x="103.8" y="137.4">IO_B34_LN12</text>
<text x="103.9" y="134.9">IO_B34_LP12</text>
<text x="104.8" y="132.3">IO_B34_LN9</text>
<text x="77.9" y="139.9">DGND</text>
<text x="77.9" y="142.5">IO_B34_LP21</text>
<text x="103.9" y="142.5">IO_B34_LP22</text>
<text x="110" y="139.9">DGND</text>
<text x="77.9" y="145">IO_B34_LN21</text>
<text x="77.9" y="147.6">IO_B34_LP18</text>
<text x="103.8" y="145">IO_B34_LN22</text>
<text x="103.9" y="147.6">IO_B34_LP11</text>
<text x="77.9" y="150.1">IO_B34_LN18</text>
<text x="77.9" y="152.6">DGND</text>
<text x="77.9" y="155.2">IO_B34_LP17</text>
<text x="103.8" y="150.1">IO_B34_LN11</text>
<text x="103.9" y="155.2">IO_B34_LP10</text>
<text x="110" y="152.6">DGND</text>
<text x="77.9" y="157.7">IO_B34_LN17</text>
<text x="77.9" y="160.3">IO_B34_LP8</text>
<text x="103.8" y="157.7">IO_B34_LN10</text>
<text x="104.9" y="160.3">IO_B34_LP7</text>
<text x="22.9" y="166.6" transform="rotate(-90 22.9 166.6)">D</text>
<text x="25.5" y="167.8" transform="rotate(-90 25.5 167.8)">LED</text>
<text x="33.7" y="166.6" transform="rotate(-90 33.7 166.6)">D</text>
<text x="35.6" y="167.8" transform="rotate(-90 35.6 167.8)">LED</text>
<text x="77.9" y="162.8">IO_B34_LN8</text>
<text x="77.9" y="165.3">DGND</text>
<text x="77.9" y="167.9">VBAT_KEY_BACK_1.8V</text>
<text x="104.8" y="162.8">IO_B34_LN7</text>
<text x="110" y="165.3">DGND</text>
<text x="110" y="167.9">DGND</text>
<text x="77.9" y="170.4">VDD_5V</text>
<text x="77.9" y="173">VDD_5V</text>
<text x="108.3" y="170.4">VDD_5V</text>
<text x="108.3" y="173">VDD_5V</text>
<text x="125.1" y="171.2">+5V</text>
<text x="26" y="174.2" transform="rotate(-90 26 174.2)">R</text>
<text x="28.5" y="175.1" transform="rotate(-90 28.5 175.1)">100</text>
<text x="36.1" y="174.2" transform="rotate(-90 36.1 174.2)">R</text>
<text x="38.7" y="175.1" transform="rotate(-90 38.7 175.1)">100</text>
<text x="77.9" y="175.5">VDD_5V</text>
<text x="108.3" y="175.5">VDD_5V</text>
<text x="41.8" y="188.9">GND</text>
<text x="151.7" y="188.9">GND</text>
</g>
<g font-size="1.8" fill="#0000c2">
<text x="43.6" y="48">VDDIO_35 = 2V5</text>
<text x="43.6" y="112.7">VDDIO_34 = 3v3</text>
</g>
</svg>
